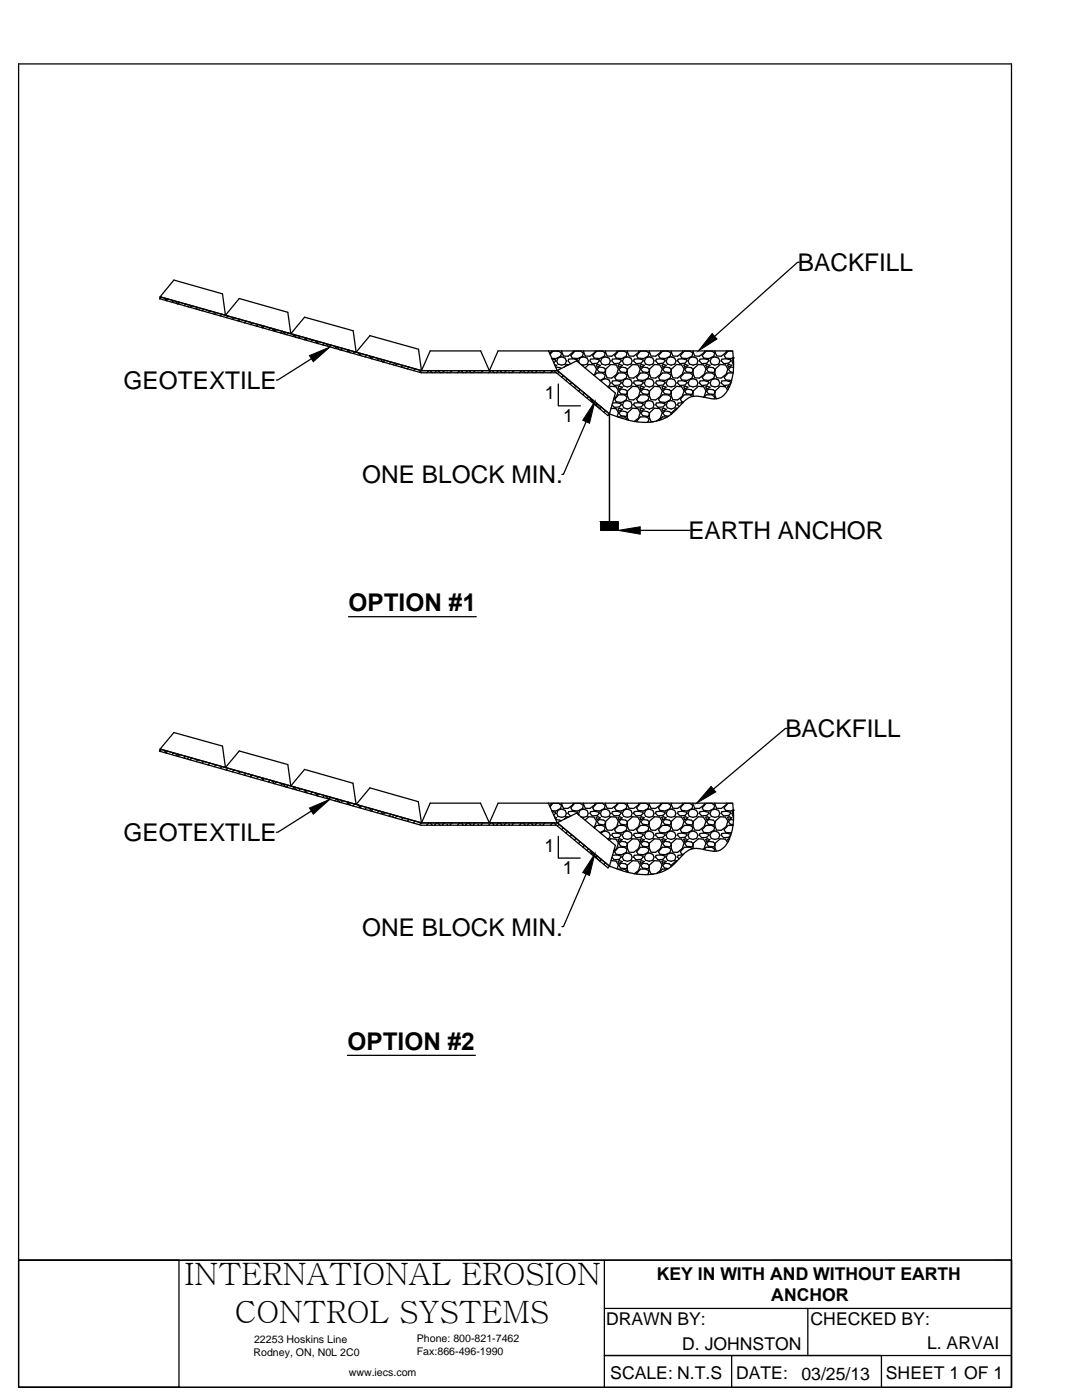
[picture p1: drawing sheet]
<svg xmlns="http://www.w3.org/2000/svg" width="216mm" height="279mm" viewBox="0 0 216 279" stroke-linecap="round" stroke-linejoin="round" font-family="sans-serif">
<!-- layer: 0 -->
<g fill="none" stroke="#000" stroke-width=".25">
<path d="M32.2 59.3l-.3 .4M32.8 59.5l.5 .5M33.5 59.7l-.4 .3M34.7 55.9l9.7 2.7 .6 4.3-13.1-3.7zM47.7 59.6l9.7 2.7 .6 4.3-13-3.7zM159.5 52.3h-.3l-16.6 14.8M34.7 60l-.4 .3M35.1 60.3l.4 .4M35.9 60.3l-.4 .4M37.1 60.7l-.4 .3M37.5 61.1l.1 .2M38.3 61l-.4 .4"/>
<path d="M39.5 61.4l-.4 .3M39.7 61.9h.1M40.7 61.7l-.4 .3M41.9 62l-.3 .4M43.1 62.4l-.4 .3M44.3 62.7l-.3 .3M45.5 63l-.3 .4M46.7 63.4l-.4 .3M47.7 63.7l.2 .1M47.9 63.7l-.3 .4M49.1 64.1l-.3 .3M49.9 64.3l.3 .3"/>
<path d="M50.3 64.4l-.3 .4M51.5 64.7l-.3 .4M52.1 64.9l.4 .4M52.7 65.1l-.3 .4M53.9 65.4l-.3 .4M54.2 65.5l.6 .6M55.1 65.8l-.3 .3M56.3 66.1l-.3 .4M56.4 66.1l.6 .7M57.6 66.4l-.4 .4M58.5 66.7l.7 .7M58.7 66.8l-.3 .4"/>
<path d="M60 67.2l-.4 .3M60.7 67.3l.6 .7M60.8 63.3l9.7 2.7 .6 4.3-13.1-3.7zM61.2 67.5l-.4 .3M62.1 71.6l-6.7 4.2h-.3M62.4 67.8l-.4 .4M62.9 68l.6 .6M63.6 68.2l-.4 .3M64.8 68.5l-.4 .3M65 68.6l.6 .6M66 68.8l-.4 .4M66.8 69.5l.4-.3 .6 .6"/>
<path d="M68.4 69.5l-.4 .4M69.3 69.8l.6 .6M69.6 69.9l-.4 .3M70.8 70.2l-.4 .3M71.4 70.4l.7 .6M72 70.5l-.3 .4M73.2 70.9l-.4 .3M73.7 71.1l.5 .5M73.8 67l9.7 2.7 .6 4.3-13-3.7zM74.4 71.2l-.3 .4M75.6 71.6l-.3 .3M76.1 71.9l.3 .3"/>
<path d="M76.8 71.9l-.3 .4M78 72.2l-.3 .4M78.4 72.7l.2 .1M79.2 72.6l-.3 .4M80.4 72.9l-.3 .4M80.7 73.5h.1M81.6 73.3l-.3 .3M82.8 73.6l-.3 .4M84.1 73.9l-.4 .4M85.6 74l-.5 .4M85.8 70h10.1l1.7 4h-13.5zM85.8 74l.5 .4"/>
<path d="M87.1 74l-.4 .4M87.4 74l.4 .4M88.7 74l-.5 .4M89.2 74.2l.2 .2M90.2 74l-.4 .4M91.8 74l-.5 .4M92 74l.4 .4M93.3 74l-.4 .4M93.6 74l.4 .4M94.9 74l-.5 .4M95.4 74.2l.1 .2M96.4 74l-.4 .4"/>
<path d="M97.9 74l-.4 .4M98.2 74l.4 .4M99.5 74l-.5 .4M99.8 74l.4 .4M101 74l-.4 .4M101.5 74.2l.2 .2M102.6 74l-.5 .4M104.1 74l-.4 .4M104.4 74l.4 .4M105.6 74l-.4 .4M105.9 74l.5 .4M107.2 74l-.4 .4"/>
<path d="M107.7 74.2l.2 .2M108.7 74l-.4 .4M109.5 70h-10.1l-1.8 4h13.6M109.5 70h36.7a11.4 11.4 0 0 1-1.4 8.5 3 3 0 0 1-3.8 .9l-1.1-.2a3.3 3.3 0 0 0-3.6 1.2l-.8 .8a8.7 8.7 0 0 1-8.9 2.9l-3-.8-2-.7M109.5 70l1.7 4M109.8 70.7l.5-.6h1.1l.6 .4-.1 .6-1 .5-.8-.1M110.1 70l-.4 .5M110.2 71.7l.6 .1 .1 .2-.4 .4M110.3 74l-.5 .4M110.6 74l.4 .4M110.6 72.8l.5 .1-.3 .2M110.9 73.3l.8 .1 .2 .1"/>
<path d="M111.2 73.9l3.8-1.9 7.8 6.5-1.2 4.1zM111.2 74h-27.1l-52.2-14.8v.4l52.2 14.8h26.9l10.3 8.5 .3-.3M111.2 74l10.4 8.6M111.4 71.4l.7-.2 .7 .3 .2 .5-.2 .7-.7 .2-.8-.2-.2-.7zM111.4 76.6v4.4h4.4M111.5 74.3l-.3 .3M112.1 70l.3 1 1 .1 .9-.8 .1-.3M112.4 74.9l-.3 .4M113.2 75.7l-.3 .3M113.5 72.8l-.4-.1-.5 .6M114.1 76.3l-.3 .4M114.7 70.1h1.2l.5 .4-.2 .6-.9 .5-1.1-.1-.3-.5z"/>
<path d="M114.9 77.1l-.3 .3M115.2 72.1v-.3l-.9-.2-.8 .1-.1 .3 .4 .6h.2M115.4 72l.2 .5M115.5 72l.2-.6 .7-.2 .8 .3 .2 .5-.2 .7-.8 .2-.5-.2M115.8 77.7l-.3 .4M116.4 70l.4 1 .9 .1 1-.8 .1-.3M116.5 78.3l.1 .2-.3 .3M116.7 73.4l.8-.7 1.1 .1 .4 .8-.3 1.1-.2 .2M117.5 79.1l-.3 .4M117.8 79.6l1.9 1.9 .3-.2M117.8 71.7l.9-.1 .8 .2 .1 .2-.4 .5-1 .1-.5-.6zM118.3 79.9l-.3 .3"/>
<path d="M118.6 74.9l.5-.5h1.1l.6 .5-.2 .6-.9 .4M119 72.9l.3-.2 .5 .2-.6 .4zM119.1 70.1h1.1l.6 .4-.2 .6-.9 .5-1.1-.1-.3-.5zM119.6 73.3l.9 .1 .3 .3-.2 .7-1.1-.2-.3-.5zM119.8 72l.3 .7 .7 .2 .8-.2 .2-.7-.3-.5-.7-.3-.7 .2-.2 .6M120 76.1l.1-.3 .7-.2 .7 .2 .3 .6-.2 .6-.4 .1M120.8 70l.3 1 1 .1 .9-.8 .1-.3M120.8 73.7l1.1-1 1 .1 .5 .8-.4 1.1-.9 .8-1-.1-.3-.8zM121.5 77.4l.4-.3 1 .1 .5 .8-.4 1.1-.5 .4M122.2 76h.8l.9 .2 .1 .2-.4 .4-1 .1-.5-.5zM122.2 71.7l.8-.1 .9 .2 .1 .2-.4 .5-1 .1-.5-.6zM123.3 77.2l.3-.1 .6 .2-.7 .4z"/>
<path d="M123.3 72.9l.3-.2 .6 .2-.7 .4zM123.4 78.8h1.2l.5 .4-.1 .6-.9 .5-1.1-.1-.3-.5zM123.4 74.4h1.2l.5 .5-.1 .6-.9 .4-1.1-.1-.3-.5zM123.4 70.1h1.2l.5 .4-.1 .6-.9 .5-1.1-.1-.3-.5zM123.5 78.1l.5-.4 .8 .1 .4 .3v.2l-.2 .4-1.1-.1zM123.5 73.7l.5-.4 .8 .1 .4 .3v.3l-.2 .4-1.1-.2zM124.5 71.4l.7-.2 .7 .3 .2 .5-.2 .7-.7 .2-.8-.2-.2-.7zM124.5 75.8l.7-.2 .7 .2 .2 .6-.2 .6-.7 .2-.8-.2-.2-.6zM125.2 78l1-.9 1.1 .1 .4 .8-.3 1.1-1 .7h-.9l-.3-.8zM125.2 73.7l1-1 1.1 .1 .4 .8-.3 1.1-1 .8-.9-.1-.3-.8zM125.2 70l.3 1 .9 .1 1-.8 .1-.3M126.6 76h.8l.9 .2v.2l-.4 .4-1 .1-.5-.5z"/>
<path d="M126.6 71.7l.8-.1 .9 .2v.2l-.4 .5-1 .1-.5-.6zM127.7 77.2l.3-.1 .6 .2-.7 .4zM127.7 72.9l.3-.2 .6 .2-.7 .4zM127.8 78.8h1.1l.6 .4-.2 .6-.9 .5-1.1-.1-.3-.5zM127.8 74.4h1.1l.6 .5-.2 .6-.9 .4-1.1-.1-.3-.5zM127.8 70.1h1.1l.6 .4-.2 .6-.9 .5-1.1-.1-.3-.5zM127.9 73.7l.4-.4 .9 .1 .4 .3v.3l-.3 .4-1-.2zM127.9 78.1l.4-.4 .9 .1 .4 .3v.2l-.3 .4-1-.1zM128.6 72l.2 .7 .8 .2 .7-.2 .2-.7-.3-.5-.6-.3-.8 .2-.2 .6M128.6 76.4l.2 .6 .8 .2 .7-.2 .2-.6-.3-.6-.6-.2-.8 .2-.2 .6M129.6 70l.3 1 .9 .1 1-.8 .1-.3M129.6 78l1-.9 1 .1 .6 .8-.4 1.1-1 .7h-.9l-.3-.8z"/>
<path d="M129.6 73.7l1-1 1 .1 .6 .8-.4 1.1-1 .8-.9-.1-.3-.8zM131 76h.8l.9 .2v.2l-.4 .4-1 .1-.5-.5zM131 71.7l.8-.1 .9 .2v.2l-.4 .5-1 .1-.5-.6zM132.1 77.2l.3-.1 .5 .2-.6 .4zM132.1 72.9l.3-.2 .5 .2-.6 .4zM132.2 78.8h1.1l.6 .4-.2 .6-.9 .5-1.1-.1-.3-.5zM132.2 74.4h1.1l.6 .5-.2 .6-.9 .4-1.1-.1-.3-.5zM132.2 70.1h1.1l.6 .4-.2 .6-.9 .5-1.1-.1-.3-.5zM132.7 73.3l.9 .1 .3 .3-.2 .7-1.1-.2-.3-.5zM132.7 77.7l.9 .1 .3 .3-.2 .6-1.1-.1-.3-.5zM132.9 72l.3 .7 .7 .2 .7-.2 .3-.7-.3-.5-.7-.3-.7 .2-.2 .6M132.9 76.4l.3 .6 .7 .2 .7-.2 .3-.6-.3-.6-.7-.2-.7 .2-.2 .6"/>
<path d="M133.9 70l.4 1 .9 .1 .9-.8 .2-.3M134 78l1-.9 1 .1 .5 .8-.4 1.1-.9 .7h-.9l-.4-.8zM134 73.7l1-1 1 .1 .5 .8-.4 1.1-.9 .8-.9-.1-.4-.8zM135.3 76h.8l.9 .2 .1 .2-.4 .4-1 .1-.5-.5zM135.3 71.7l.8-.1 .9 .2 .1 .2-.4 .5-1 .1-.5-.6zM136.5 77.2l.3-.1 .5 .2-.7 .4zM136.5 72.9l.3-.2 .5 .2-.7 .4zM136.6 74.4h1.1l.5 .5-.1 .6-1 .4-1.1-.1-.3-.5zM136.6 70.1h1.1l.5 .4-.1 .6-1 .5-1.1-.1-.3-.5zM136.6 78.1l.5-.4 .9 .1 .3 .3v.2l-.2 .4-1.1-.1zM137.1 73.3l.9 .1 .3 .3-.2 .7-1.1-.2-.4-.5zM137.3 72l.3 .7 .7 .2 .8-.2 .2-.7-.3-.5-.7-.3-.7 .2-.3 .6"/>
<path d="M137.3 76.4l.3 .6 .7 .2 .8-.2 .2-.6-.3-.6-.7-.2-.7 .2-.3 .6M138.1 79.1l-.4-.3h-1.1l-.9 .9 .3 .5h.3M138.3 70l.3 1 1 .1 .9-.8 .1-.3M138.3 79.1v-1.1l1-.9 1.1 .1 .5 .8-.4 1.1-.2 .2M138.3 73.7l1-1 1.1 .1 .5 .8-.4 1.1-.9 .8-1-.1-.3-.8zM139.7 76h.8l.9 .2v.2l-.4 .4-1 .1-.4-.5zM139.7 71.7l.8-.1 .9 .2v.2l-.4 .5-1 .1-.4-.6zM140.5 79.3l.4-.5h1.2l.5 .4-.1 .4M140.8 77.2l.3-.1 .6 .2-.7 .4zM140.8 72.9l.3-.2 .6 .2-.7 .4zM140.9 74.4h1.2l.5 .5-.2 .6-.9 .4-1.1-.1-.3-.5zM140.9 70.1h1.2l.5 .4-.2 .6-.9 .5-1.1-.1-.3-.5z"/>
<path d="M141.4 73.3l.9 .1 .3 .3-.2 .7-1.1-.2-.3-.5zM141.4 77.7l.9 .1 .3 .3-.2 .6-1.1-.1-.3-.5zM141.7 72l.2 .7 .7 .2 .8-.2 .2-.7-.2-.5-.8-.3-.6 .2-.3 .6M141.7 76.4l.2 .6 .7 .2 .8-.2 .2-.6-.2-.6-.8-.2-.6 .2-.3 .6M142.6 70l.4 1 .9 .1 1-.8 .1-.3M142.7 73.7l1-1 1.1 .1 .4 .8-.3 1.1-1 .8-.9-.1-.4-.8zM144 76h.9l.9 .2v.2l-.4 .4-1 .1-.5-.5zM144 71.7l.9-.1 .9 .2v.2l-.4 .5-1 .1-.5-.6zM145.2 77.9l-.4-.7-1.1-.1-1 .9-.1 1 .3 .6M145.2 72.9l.3-.2 .5 .2-.6 .4zM145.6 77.1l-.4 .1 .2 .4M146 72l.4 .7"/>
<path d="M146.2 70.1h-.9l-.8 .9 .3 .5 1.1 .1 .4-.3M146.3 74.4h-1l-.8 .9 .3 .5 1.2 .1M146.3 71.4h.1M146.3 71.4l-.2 .6M146.4 73.3h-.6l-.4 .4 .3 .5 .6 .1M117 84.2l-4.6 10.5h-.3M119.2 80.5l-.3 .4M120.8 82l-.2 .3M121.9 81.5h1l.5 .9-.3 .8M122.2 80.4h.8l.9 .2 .1 .2-.4 .4-1 .1-.5-.5M123.3 81.6l.3-.1 .6 .2-.7 .4zM123.4 83.2h1.2l.5 .4v.2"/>
<path d="M123.5 82.4l.5-.4 .8 .1 .4 .3v.3l-.2 .4-1.1-.2zM124.5 80.2l.7-.3 .7 .3 .2 .6-.2 .6-.7 .2-.8-.2-.2-.6zM125.4 83.9l-.2-.6v-.9l1-.9h1.1l.4 .9-.3 1.1-.8 .6M126.6 80.4h.8l.9 .2v.2l-.4 .4-1 .1-.5-.5zM127.1 84.2l-.1-.2 .8-.8h1.1l.6 .4-.4 .7M127.7 81.6l.3-.1 .6 .2-.7 .4zM127.9 82.4l.4-.4 .9 .1 .4 .3v.3l-.3 .4-1-.2zM128.6 80.8l.2 .6 .8 .2 .7-.2 .2-.6-.3-.6-.6-.3-.8 .3-.2 .6M131 80.4h.8l.9 .2v.2l-.4 .4-1 .1-.5-.5zM131 84l.8-.5 .4-1.1-.6-.9h-1l-1 .9v.9l.3 .8 .5 .1M132.1 81.6l.3-.1 .5 .2-.6 .4zM132.9 80.8l.3 .6 .7 .2 .7-.2 .3-.6-.3-.6-.7-.3-.7 .3-.2 .6"/>
<path d="M133.2 83.2h-1l-.7 .7M133.9 82.7v-.3l-.3-.3-.9-.1-.4 .4 .3 .5 .8 .2M135.2 81.5h-.2l-1 .9v.2M136.2 80.4h-.9l-.1 .4 .3 .3M119.9 104.1h3.4v1.7h-3.4zM127.7 105.8h10M69.5 123.1h25.5M32.2 149.6l-.3 .3M32.8 149.8l.5 .5M33.5 149.9l-.4 .4M34.7 150.3l-.4 .3M34.7 146.2l9.7 2.7 .6 4.3-13.1-3.7z"/>
<path d="M35.1 150.6l.4 .3M35.9 150.6l-.4 .3M37.1 150.9l-.4 .4M37.4 151.4l.2 .1M38.3 151.3l-.4 .4M39.5 151.6l-.4 .4M39.7 152.1l.1 .1M40.7 151.9l-.4 .4M41.9 152.3l-.4 .4M43.1 152.6l-.4 .4M44.3 153l-.4 .3M45.5 153.3l-.3 .4"/>
<path d="M46.7 153.6l-.4 .4M47.7 149.9l9.7 2.7 .6 4.3-13-3.7zM47.7 153.9l.2 .1-.3 .4M49.1 154.4l-.3 .3M49.9 154.6l.3 .2M50.3 154.7l-.3 .3M51.5 155l-.3 .4M52.1 155.2l.4 .4M52.7 155.4l-.3 .3M53.9 155.7l-.3 .4M54.2 155.8l.6 .6M55.1 156.1l-.3 .3"/>
<path d="M56.3 156.4l-.3 .3M56.4 156.4l.6 .6M57.6 156.7l-.4 .4M58.5 157l.7 .6M58.7 157.1l-.3 .3M59.9 157.4l-.3 .3M60.7 157.6l.6 .7M60.8 153.6l9.6 2.7 .7 4.2-13.1-3.6zM61.2 157.7l-.4 .4M62.3 158.1l-.3 .3M62.8 158.2l.6 .6M63.6 158.4l-.4 .4"/>
<path d="M64.8 158.8l-.4 .3M65 158.8l.6 .7 .4-.4M66.8 159.8l.4-.4 .6 .7M68.4 159.8l-.4 .4M73.8 157.2l9.7 2.8 .6 4.2-13-3.7zM157 145.4h-.3l-14.3 12.1M62.1 161.9l-6.7 4.2h-.3M69.3 160l.6 .7M69.6 160.1l-.4 .4M70.8 160.5l-.4 .3M71.4 160.7l.7 .6M72 160.8l-.3 .4"/>
<path d="M73.2 161.1l-.4 .4M73.7 161.4l.5 .5M74.4 161.5l-.4 .4M75.6 161.9l-.3 .3M76.1 162.2l.3 .3M76.8 162.2l-.4 .3M78 162.5l-.3 .4M78.3 163l.3 .1M79.2 162.9l-.3 .3M80.4 163.2l-.3 .3M80.7 163.7h.1M81.6 163.5l-.3 .4"/>
<path d="M82.8 163.9l-.3 .3M84 164.2l-.3 .4M85.6 164.2l-.5 .5M85.8 160.3h10.1l1.7 3.9h-13.5zM85.8 164.2l.5 .5M87.1 164.2l-.4 .5M87.4 164.2l.4 .5M88.7 164.2l-.5 .5M89.2 164.5l.2 .2M90.2 164.2l-.4 .5M91.7 164.2l-.4 .5M92 164.2l.4 .5"/>
<path d="M93.3 164.2l-.4 .5M93.5 164.2l.5 .5M94.8 164.2l-.4 .5M95.4 164.5l.1 .2M96.4 164.2l-.4 .5M97.9 164.2l-.4 .5M98.2 164.2l.4 .5M99.5 164.2l-.5 .5M99.7 164.2l.5 .5M101 164.2l-.4 .5M101.5 164.5l.2 .2M102.6 164.2l-.5 .5"/>
<path d="M104.1 164.2l-.4 .5M104.4 164.2l.4 .5M105.6 164.2l-.4 .5M105.9 164.2l.5 .5M107.2 164.2l-.4 .5M107.7 164.5l.2 .2M108.7 164.2l-.4 .5M109.4 160.3h-10l-1.8 3.9h13.6M109.4 160.3h36.8a11.4 11.4 0 0 1-1.4 8.5 2.59 2.59 0 0 1-2.7 1.1l-2.2-.5a3.5 3.5 0 0 0-3.6 1.2 10 10 0 0 1-4.3 3.4 12.9 12.9 0 0 1-8.4-.4l-2-.7M109.4 160.3l1.8 3.9M109.8 161l.5-.7h1.1l.6 .5-.2 .5-.9 .6-.8-.1M110 160.3l-.1 .3-.2 .2"/>
<path d="M110.1 161.9l.7 .2 .1 .2-.4 .4M110.3 164.2l-.5 .5M110.6 164.2l.4 .5M110.6 163l.5 .2-.3 .1M110.9 163.5l.8 .2 .2 .1M111.2 164.2l3.8-1.9 7.8 6.4-1.2 4.2zM111.2 164.2h-27.1l-52.2-14.7-.1 .4 52.2 14.8h27l10.3 8.5 .3-.3M111.2 164.2l10.4 8.7M111.4 161.7l.7-.2 .7 .2 .2 .6-.2 .6-.7 .2-.8-.2-.2-.6zM111.4 166.9v4.4h4.4M111.5 164.5l-.3 .3M112.1 160.3l.3 1h.9l1-.7 .1-.3"/>
<path d="M112.4 165.2l-.3 .3M113.2 165.9l-.3 .4M113.5 163h-.4l-.5 .5M114.1 166.6l-.3 .3M114.7 160.3h1.1l.6 .5-.2 .5-.9 .6-1.1-.2-.3-.5zM114.9 167.3l-.3 .4M115.2 162.4v-.3l-.9-.2-.8 .1-.2 .3 .6 .5M115.4 162.3l.2 .4M115.5 162.3l.2-.6 .7-.2 .7 .2 .3 .6-.2 .6-.8 .2-.5-.1M115.8 168l-.4 .3M116.4 160.3l.4 1h.9l.9-.7 .2-.3M116.5 168.6l.1 .2"/>
<path d="M116.6 168.7l-.3 .4M116.7 163.7l.8-.7 1 .1 .5 .8-.4 1.1-.1 .1M117 174.4l-4.6 10.5h-.3M117.5 169.4l-.4 .3M117.8 169.9l1.9 1.9M117.8 162l.8-.1 .9 .2 .1 .2-.4 .4-1 .1-.5-.5zM118.3 170.1l-.3 .3M118.6 165.2l.5-.5h1.1l.6 .4-.2 .6-.9 .5M119 163.1l.3-.1 .5 .2-.6 .4zM119.1 160.3h1.1l.6 .5-.2 .5-.9 .6-1.1-.2-.3-.5zM119.2 170.8l-.4 .3M119.6 163.5l.9 .2 .3 .3-.2 .6-1.1-.1-.3-.5z"/>
<path d="M119.8 162.3l.2 .6 .8 .2 .8-.2 .2-.6-.3-.6-.7-.2-.7 .2-.3 .6M120 166.4l.1-.3 .7-.3 .7 .3 .3 .6-.2 .6-.4 .1M120 171.5l-.3 .3M120.8 160.3l.3 1h1l.9-.7 .1-.3M120.8 172.2l-.3 .3M120.8 163.9l1.1-.9 1 .1 .5 .8-.4 1.1-.9 .7h-1l-.3-.8zM121.5 167.7l.4-.3 1 .1 .5 .7-.4 1.1-.5 .5M121.9 171.8h1l.5 .8-.3 .8M122.2 170.7l.8-.1 .9 .2v.2l-.3 .5-1.1 .1-.4-.5M122.2 166.3h.8l.9 .2v.2l-.3 .4-1.1 .1-.4-.5zM122.2 162l.8-.1 .9 .2v.2l-.3 .4-1.1 .1-.4-.5zM123.3 171.9l.3-.1 .5 .1-.6 .4z"/>
<path d="M123.3 167.5l.3-.1 .5 .2-.6 .4zM123.3 163.1l.3-.1 .5 .2-.6 .4zM123.4 173.5h1.2l.5 .3v.2M123.4 169.1h1.2l.5 .4-.1 .6-1 .5-1-.1-.4-.5zM123.4 164.7h1.2l.5 .4-.1 .6-1 .5-1-.1-.4-.5zM123.4 160.3h1.2l.5 .5-.1 .5-1 .6-1-.2-.4-.5zM123.5 164l.4-.5 .9 .2 .4 .3v.2l-.2 .4-1.1-.1zM123.9 167.9l.9 .1 .4 .3-.2 .7-1.1-.1-.4-.6zM123.9 172.3l.9 .1 .4 .3-.2 .7-1.1-.2-.4-.5zM124.1 162.3l.3 .6 .8 .2 .7-.2 .2-.6-.2-.6-.7-.2-.7 .2-.3 .6M124.1 166.7l.3 .6 .8 .2 .7-.2 .2-.6-.2-.6-.7-.3-.7 .3-.3 .6M124.1 171l.3 .7 .8 .2 .7-.2 .2-.7-.2-.5-.7-.3-.7 .2-.3 .6"/>
<path d="M125.2 160.3l.3 1h.9l1-.7 .1-.3M125.2 168.3l1-.9 1.1 .1 .4 .7-.3 1.1-1 .8h-.9l-.3-.9zM125.2 163.9l1-.9 1.1 .1 .4 .8-.3 1.1-1 .7h-.9l-.3-.8zM125.4 174.1l-.2-.5v-1l1-.8h1.1l.4 .8-.3 1.1-.8 .7M126.6 170.7l.8-.1 .9 .2v.2l-.4 .5-1 .1-.5-.6zM126.6 166.3h.8l.9 .2v.2l-.4 .4-1 .1-.5-.5zM126.6 162l.8-.1 .9 .2v.2l-.4 .4-1 .1-.5-.5zM127.1 174.5l-.1-.2 .8-.8h1.1l.6 .3-.2 .7-.2 .1M127.7 171.9l.3-.1 .6 .1-.7 .4zM127.7 167.5l.3-.1 .6 .2-.7 .4zM127.7 163.1l.3-.1 .6 .2-.7 .4zM127.8 169.1h1.1l.6 .4-.2 .6-.9 .5-1.1-.1-.3-.5z"/>
<path d="M127.8 164.7h1.1l.6 .4-.2 .6-.9 .5-1.1-.1-.3-.5zM127.8 160.3h1.1l.6 .5-.2 .5-.9 .6-1.1-.2-.3-.5zM127.9 164l.4-.5 .9 .2 .3 .3v.2l-.2 .4-1.1-.1zM127.9 168.3l.4-.4 .9 .1 .3 .3v.3l-.2 .4-1.1-.1zM127.9 172.7l.4-.4 .9 .1 .3 .3v.3l-.2 .4-1.1-.2zM128.6 162.3l.2 .6 .7 .2 .8-.2 .2-.6-.3-.6-.7-.2-.7 .2-.2 .6M128.6 166.7l.2 .6 .7 .2 .8-.2 .2-.6-.3-.6-.7-.3-.7 .3-.2 .6M128.6 171l.2 .7 .7 .2 .8-.2 .2-.7-.3-.5-.7-.3-.7 .2-.2 .6M129.6 168.3l1-.9 1 .1 .5 .7-.3 1.1-1 .8h-.9l-.4-.9zM129.6 163.9l1-.9 1 .1 .5 .8-.3 1.1-1 .7h-.9l-.4-.8zM129.6 160.3l-.1 .2 .4 .8h.9l1-.7 .1-.3M130.9 170.7l.9-.1 .9 .2v.2l-.4 .5-1 .1-.5-.6z"/>
<path d="M130.9 166.3h.9l.9 .2v.2l-.4 .4-1 .1-.5-.5zM130.9 162l.9-.1 .9 .2v.2l-.4 .4-1 .1-.5-.5zM131 174.3l.8-.6 .3-1.1-.5-.8h-1l-1 .8-.1 1 .4 .8h.5M132.1 171.9l.3-.1 .5 .1-.7 .4zM132.1 167.5l.3-.1 .5 .2-.7 .4zM132.1 163.1l.3-.1 .5 .2-.7 .4zM132.2 169.1h1.1l.6 .4-.2 .6-.9 .5-1.1-.1-.3-.5zM132.2 164.7h1.1l.6 .4-.2 .6-.9 .5-1.1-.1-.3-.5zM132.2 160.3h1.1l.6 .5-.2 .5-.9 .6-1.1-.2-.3-.5zM132.2 164l.5-.5 .8 .2 .4 .3v.2l-.2 .4-1.1-.1zM132.2 168.3l.5-.4 .8 .1 .4 .3v.3l-.2 .4-1.1-.1zM132.9 166.7l.3 .6 .7 .2 .7-.2 .3-.6-.3-.6-.7-.3-.7 .3-.2 .6"/>
<path d="M132.9 162.3l.3 .6 .7 .2 .7-.2 .3-.6-.3-.6-.7-.2-.7 .2-.2 .6M132.9 171l.3 .7 .7 .2 .7-.2 .3-.7-.3-.5-.7-.3-.7 .2-.2 .6M133.2 173.5h-1l-.7 .7M133.9 160.3l.4 1h.9l.9-.7 .2-.3M134 168.3l.9-.9 1.1 .1 .5 .7-.4 1.1-.9 .8h-.9l-.4-.9zM134 163.9l.9-.9 1.1 .1 .5 .8-.4 1.1-.9 .7h-.9l-.4-.8zM135.2 171.8h-.3l-.9 .8-.1 .3v-.2l-.4-.3-.8-.1-.5 .4 .4 .5 .8 .1M135.3 166.3h.8l.9 .2 .1 .2-.4 .4-1 .1-.5-.5zM135.3 162l.8-.1 .9 .2 .1 .2-.4 .4-1 .1-.5-.5zM136.2 170.6l-.9 .1-.1 .3 .3 .4M136.4 167.5l.4-.1 .5 .2-.7 .4zM136.4 163.1l.4-.1 .5 .2-.7 .4z"/>
<path d="M136.6 164.7h1.1l.5 .4-.1 .6-1 .5-1.1-.1-.3-.5zM136.6 160.3h1.1l.5 .5-.1 .5-1 .6-1.1-.2-.3-.5zM136.6 164l.5-.5 .9 .2 .3 .3v.2l-.2 .4-1.1-.1zM136.6 168.3l.5-.4 .9 .1 .3 .3v.3l-.2 .4-1.1-.1zM137.3 162.3l.2 .6 .8 .2 .7-.2 .3-.6-.3-.6-.7-.2-.7 .2-.3 .6M137.3 166.7l.2 .6 .8 .2 .7-.2 .3-.6-.3-.6-.7-.3-.7 .3-.3 .6M138.1 169.4l-.4-.3h-1.1l-.9 .9 .3 .5h.3M138.3 160.3l.3 1h1l.9-.7 .1-.3M138.3 169.3v-1l1-.9 1.1 .1 .5 .7-.4 1.1-.2 .2M138.3 163.9l1-.9 1.1 .1 .5 .8-.4 1.1-.9 .7h-1l-.3-.8zM139.7 166.3h.8l.9 .2v.2l-.4 .4-1 .1-.4-.5zM139.7 162l.8-.1 .9 .2v.2l-.4 .4-1 .1-.4-.5z"/>
<path d="M140.5 169.6l.4-.5h1.2l.5 .4-.1 .4M140.8 167.5l.3-.1 .5 .2-.6 .4zM140.8 163.1l.3-.1 .5 .2-.6 .4zM140.9 164.7h1.2l.5 .4-.2 .6-.9 .5-1.1-.1-.3-.5zM140.9 160.3h1.2l.5 .5-.2 .5-.9 .6-1.1-.2-.3-.5zM141 164l.4-.5 .9 .2 .3 .3v.2l-.2 .4-1.1-.1zM141 168.3l.4-.4 .9 .1 .3 .3v.3l-.2 .4-1.1-.1zM141.6 162.3l.3 .6 .7 .2 .8-.2 .2-.6-.2-.6-.8-.2-.6 .2-.3 .6M141.6 166.7l.3 .6 .7 .2 .8-.2 .2-.6-.2-.6-.8-.3-.6 .3-.3 .6M142.6 160.3l.4 1h.9l1-.7 .1-.3M142.7 168.3l-.1 .9 .3 .7M142.7 163.9l1-.9 1.1 .1 .4 .8-.3 1.1-1 .7h-.9l-.4-.8z"/>
<path d="M144 166.3h.9l.8 .2 .1 .2-.4 .4-1 .1-.5-.5zM144 162l.9-.1 .8 .2 .1 .2-.4 .4-1 .1-.5-.5zM145.2 168.2l-.4-.7-1.1-.1-1 .9M145.2 163.1l.3-.1 .5 .2-.6 .4zM145.6 167.4l-.4 .1 .1 .4M146 162.3l.4 .7M146.2 160.3h-.9l-.8 .9 .3 .5 1.1 .2 .4-.3M146.3 164.7h-1l-.8 .9 .3 .5 1.2 .1M146.3 161.7h.1M146.3 161.7l-.2 .6M146.4 163.6l-.6-.1-.4 .5 .3 .5 .6 .1M69.3 210.6h25.6"/>
<path d="M120.6 251.5v19h81.2M3.7 276.9h198.1v-25.4h-198.1h32v25.4h-32v-25.4h198.1v25.4h-198.1v-264.1h198.1v264.1M120.6 276.9v-6.4h25.4v6.4M120.6 261.1h81.2M161.2 261.1v9.4M175.9 270.5v6.4"/>
</g>
<g fill="#000" stroke="#000" stroke-width=".2">
<path d="M61.8 71l4-1.7-3.3 2.9zM142.1 66.6l1 1.1-3.8 2.3zM118.7 80.2l-1.1 4.3-1.3-.6zM123.3 105.8l4.4-.7v1.5zM141.9 156.9l.9 1.1-3.8 2.3zM61.8 161.3l4-1.8-3.3 3zM118.7 170.4l-1.1 4.3-1.3-.6z"/>
<path d="M119.9 104.1v1.7h3.4zM119.9 104.1h3.4v1.7z"/>
</g>
<path d="M121.6 82.6v21.5" fill="none" stroke="#000" stroke-width=".3"/>
<g font-size="6.1">
<text x="36.8" y="256.5">INTERNATIONAL EROSION</text>
<text x="46.8" y="264.1">CONTROL SYSTEMS</text>
</g>
<g font-size="4.9">
<text x="159.2" y="54.1">BACKFILL</text>
<text x="24.7" y="77.6">GEOTEXTILE</text>
<text x="72.3" y="96.4">ONE BLOCK MIN.</text>
<text x="137.4" y="107.7">EARTH ANCHOR</text>
<text x="69.5" y="122">OPTION #1</text>
<text x="156.7" y="147.2">BACKFILL</text>
<text x="24.7" y="167.9">GEOTEXTILE</text>
<text x="72.3" y="186.7">ONE BLOCK MIN.</text>
<text x="69.3" y="209.6">OPTION #2</text>
</g>
<g font-size="3.6">
<text x="108.7" y="79.7">1</text>
<text x="112.4" y="84.1">1</text>
<text x="108.7" y="170">1</text>
<text x="112.3" y="174.4">1</text>
</g>
<g font-size="3.5">
<text x="131" y="255.4">KEY IN WITH AND WITHOUT EARTH</text>
<text x="153.9" y="259.6">ANCHOR</text>
<text x="120.9" y="264.5">DRAWN BY:</text>
<text x="136.1" y="269.4">D. JOHNSTON</text>
<text x="161.7" y="264.5">CHECKED BY:</text>
<text x="185" y="269.3">L. ARVAI</text>
<text x="121.8" y="275.1">SCALE: N.T.S</text>
<text x="146.9" y="275.3">DATE:</text>
<text x="159.9" y="275.4">03/25/13</text>
<text x="176.8" y="275.1">SHEET 1 OF 1</text>
</g>
<g font-size="2.1">
<text x="50.7" y="268.1">22253 Hoskins Line</text>
<text x="83.2" y="267.9">Phone: 800-821-7462</text>
<text x="50.6" y="270.7">Rodney, ON, N0L 2C0</text>
<text x="69.6" y="274.5">www.iecs.com</text>
<text x="83.2" y="270.4">Fax:866-496-1990</text>
</g>
</svg>
